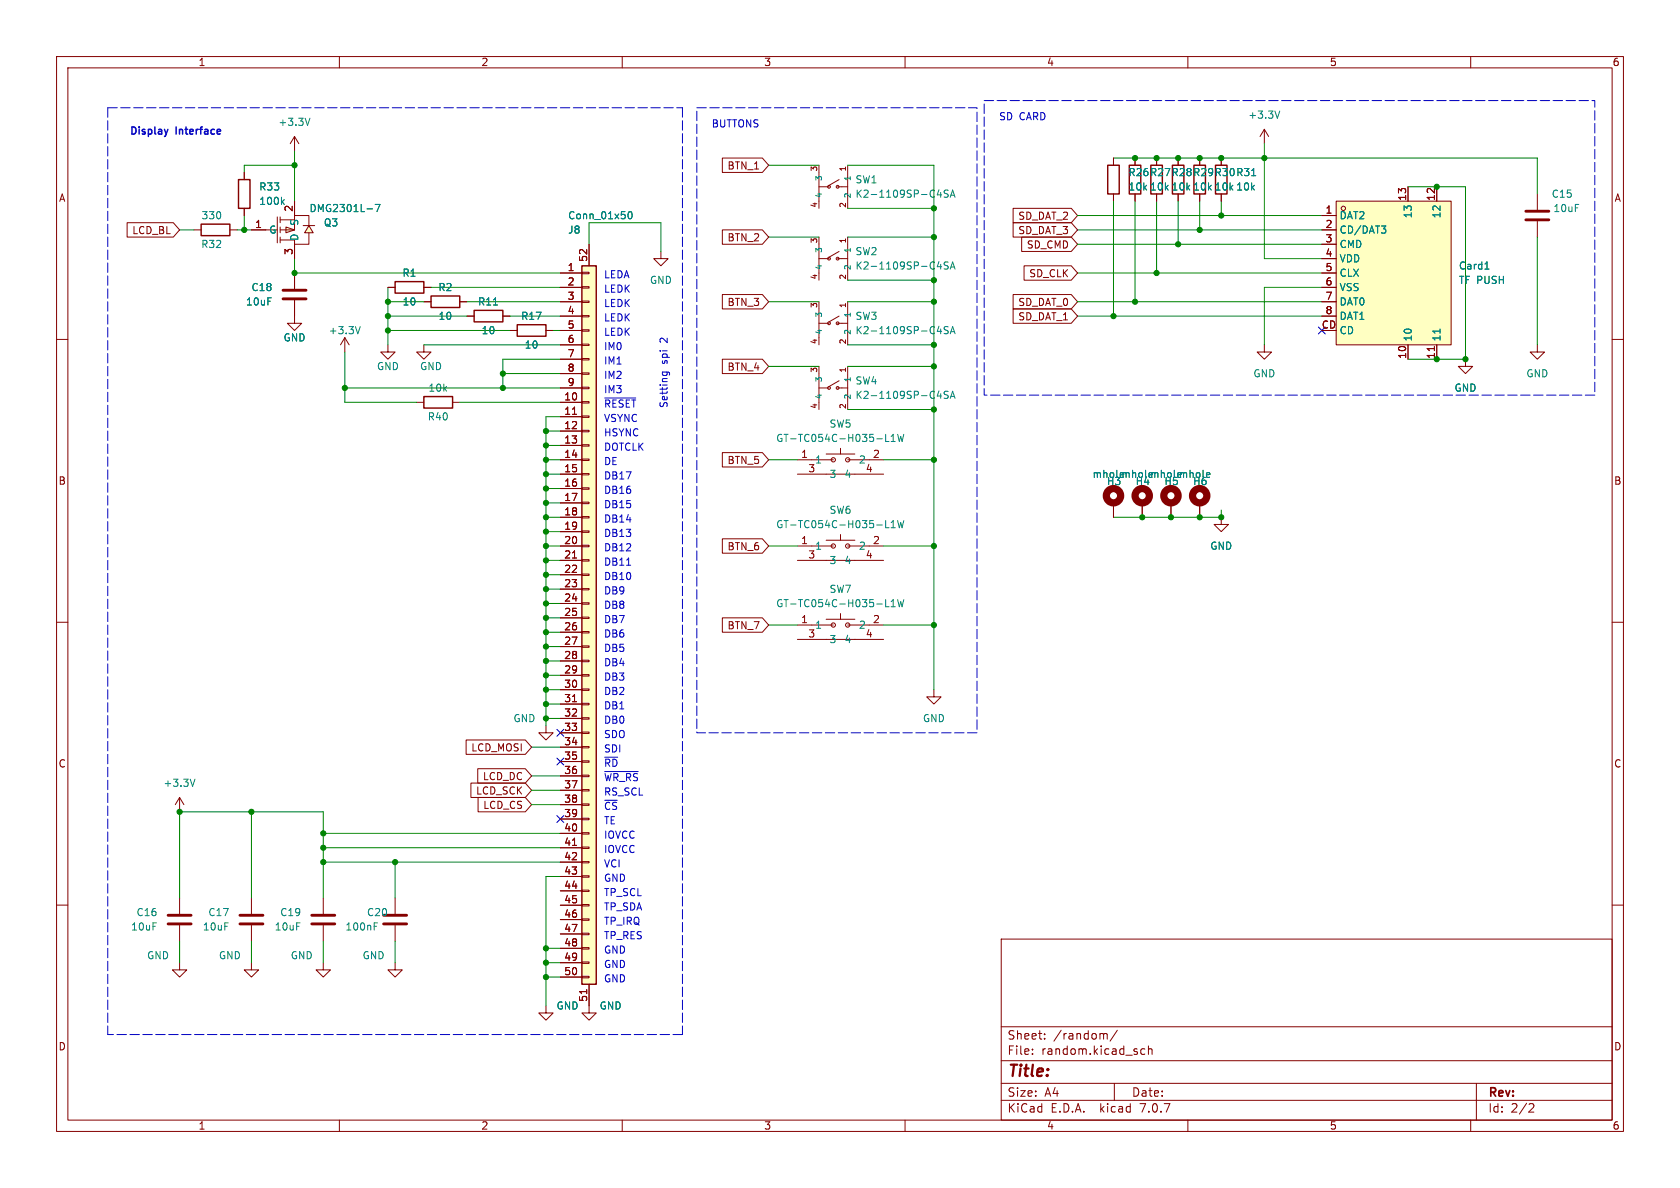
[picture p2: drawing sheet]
<svg xmlns="http://www.w3.org/2000/svg" width="297mm" height="210mm" viewBox="0 0 297 210" stroke-linecap="round" stroke-linejoin="round" font-family="sans-serif">
<g fill="none" stroke="#840000" stroke-width=".18">
<path d="M10 10h277v190h-277zM12 12h273v186h-273zM60 10v2M110 10v2M160 10v2M210 10v2M260 10v2M144.8 30.5v6.3M144.8 33h1.8M148.1 33h1.8M148.3 31.8l-1.7 1M149.9 29.2v1.2"/>
<path d="M149.9 30.5v5.1M149.9 35.6v1.2M196.8 27.9v1.3M196.8 34.3v1.3M200.7 27.9v1.3M200.7 34.3v1.3M204.5 27.9v1.3M204.5 34.3v1.3M208.3 27.9v1.3M208.3 34.3v1.3M212.1 27.9v1.3M212.1 34.3v1.3"/>
<path d="M215.9 27.9v1.3M215.9 34.3v1.3M223.5 22.9l-.7 1.2M223.5 22.9v2.5M223.5 22.9l.8 1.2M233.7 38.1h2.5M236.2 35.6h20.3v25.4h-20.3zM248.9 33v2.6M254 33v2.6M271.8 34.3v2.8M271.8 39.1v2.8M10 60h2"/>
<path d="M68.6 50.8h1.2M74.9 50.8h1.3M144.8 45.7h1.8M144.8 57.2h1.8M144.8 43.2v6.3M144.8 54.6v6.4M148.1 45.7h1.8M148.1 57.2h1.8M148.3 55.9l-1.7 1M148.3 44.5l-1.7 1M149.9 41.9v1.2M149.9 43.2v5.1"/>
<path d="M149.9 48.3v1.2M149.9 53.3v1.2M149.9 54.6v5.1M149.9 59.8v1.2M233.7 40.6h2.5M233.7 43.2h2.5M233.7 45.7h2.5M233.7 48.3h2.5M233.7 50.8h2.5M233.7 53.3h2.5M233.7 55.9h2.5M285 60h2"/>
<path d="M144.8 66v6.4M144.8 68.6h1.8M148.1 68.6h1.8M148.3 67.3l-1.7 1M148.6 79.3v1M149.9 64.8v1.2M149.9 66v5.1M149.9 71.2v1.2M223.5 61v1.2h-1.3l1.3 1.3 1.3-1.3h-1.3M248.9 61v2.5M253.6 61.3v.7M254 61v2.5"/>
<path d="M259.1 63.5v1.3h-1.3l1.3 1.2 1.2-1.2h-1.2M271.8 61v1.2h-1.3l1.3 1.3 1.2-1.3h-1.2M141 81.3h6.3M141 96.5h6.3M141 83.8h15.2M141 99.1h15.2M146 80.3h5.1M146 95.5h5.1M148.6 94.5v1M149.9 81.3h6.3M149.9 96.5h6.3M196.8 88.9v2.5"/>
<path d="M201.9 88.9v2.5M207 88.9v2.5M212.1 88.9v2.5M215.9 91.4v1.3h1.3l-1.3 1.3-1.3-1.3h1.3M10 110h2M141 110.5h6.3M141 113h15.2M146 109.5h5.1M148.6 108.5v1M149.9 110.5h6.3M285 110h2M165.1 121.9v1.3h1.3l-1.3 1.3-1.3-1.3h1.3"/>
<path d="M10 160h2M31.7 158.8v2.7M44.4 158.8v2.7M57.1 158.8v2.7M69.8 158.8v2.7M285 160h2M31.7 170.2v1.3h1.3l-1.3 1.2-1.2-1.2h1.2M31.7 163.6v2.8M44.4 170.2v1.3h1.3l-1.3 1.2-1.2-1.2h1.2M44.4 163.6v2.8M57.1 170.2v1.3h1.3l-1.3 1.2-1.2-1.2h1.2M57.1 163.6v2.8"/>
<path d="M69.8 170.2v1.3h1.3l-1.3 1.2-1.2-1.2h1.2M69.8 163.6v2.8M96.5 177.8v1.3h1.3l-1.3 1.2-1.3-1.2h1.3M104.1 177.8v1.3h1.3l-1.3 1.2-1.2-1.2h1.2M177 166h108v32h-108zM60 198v2M110 198v2M160 198v2M177 194.5h108M177 191.5h108M177 187.5h108M177 181.5h108"/>
<path d="M182.5 186.3v.1M182.5 185.5v.1M184.7 183.6v.1M184.7 182.8v.1M195.2 182.8h.5v.9M197 191.5v3M197.5 182.1l-1.3 2M202.4 185.5l-.4-.1-.3 .3v.4l.1 .2h.6M203 185.5l.2-.1 .4 .1 .1 .9M203 184.9v1.5M210 198v2M260 198v2"/>
<path d="M261 191.5v6.5M270.5 195.1l.5 .1 .2 .3-1 1.1h1"/>
<circle cx="146.6" cy="33" r=".25"/>
<circle cx="148.1" cy="33" r=".25"/>
<circle cx="237.5" cy="36.8" r=".38"/>
<circle cx="146.6" cy="45.7" r=".25"/>
<circle cx="146.6" cy="57.1" r=".25"/>
<circle cx="148.1" cy="57.1" r=".25"/>
<circle cx="148.1" cy="45.7" r=".25"/>
<circle cx="146.6" cy="68.6" r=".25"/>
<circle cx="148.1" cy="68.6" r=".25"/>
<circle cx="147.3" cy="96.5" r=".38"/>
<circle cx="147.3" cy="81.3" r=".38"/>
<circle cx="149.9" cy="96.5" r=".38"/>
<circle cx="149.9" cy="81.3" r=".38"/>
<circle cx="147.3" cy="110.5" r=".38"/>
<circle cx="149.9" cy="110.5" r=".38"/>
</g>
<path d="M269.7 37.3h4.1M269.7 38.9h4.1M29.7 161.8h4.1M29.7 163.3h4.1M42.4 161.8h4.1M42.4 163.3h4.1M55.1 161.8h4.1M55.1 163.3h4.1M67.8 161.8h4.1M67.8 163.3h4.1" fill="none" stroke="#840000" stroke-width=".51"/>
<path d="M236.2 35.6h20.3v25.4h-20.3z" fill="#ffffc2" stroke="#ffffc2" stroke-width=".18"/>
<g fill="none" stroke="#008484" stroke-width=".18">
<path d="M226.2 19.6l-.4 1.3M166 33.5l-.3 .9h.8M166.3 34v.9M167.6 33.7l-.5-.1-.2 .2 .1 .3 .6 .3v.3l-.2 .2-.5-.1M168 34.9l.4-1.3 .4 1.3M168.1 34.5h.6M221.3 31.1h.7M244.2 39.9h.8l-.4 .5M166 57.7l-.3 .9h.8M166 46.2l-.3 .9h.8M166.3 46.7v.9M166.3 58.2v.8"/>
<path d="M167.6 46.4l-.5-.1-.2 .2 .1 .3 .6 .3v.3l-.2 .2-.5-.1M167.6 57.8l-.5-.1-.2 .3 .1 .3 .6 .2v.4l-.2 .1-.5-.1M168 59l.4-1.3 .4 1.3M168 47.6l.4-1.3 .4 1.3M168.1 58.6h.6M168.1 47.2h.6M244.8 40.4l.2 .3v.3l-.2 .2M254.6 58.2v.7M262.5 47.6h.7M156.6 76.8v1.2h.6M157.5 78h.8M157.5 77.1l.4-.3v1.2"/>
<path d="M158.7 76.8l.3 1.2 .2-.9 .3 .9 .3-1.2M166 69.1l-.3 .9h.8M166.3 69.6v.8M167.6 69.2h-.5l-.2 .2 .1 .3 .6 .2v.4l-.2 .1h-.5M168 70.4l.4-1.2 .4 1.2M168.1 70.1h.6M156.6 92v1.3h.6M157.5 92.4l.4-.4v1.3M157.5 93.3h.8M158.7 92l.3 1.3 .2-.9 .3 .9 .3-1.3M213.5 83.6h.3l.1 .3-.6 .1M213.8 84.3l-.3 .1"/>
<path d="M156.6 106v1.3h.6M157.5 106.4l.4-.4v1.3M157.5 107.3h.8M158.7 106l.3 1.3 .2-.9 .3 .9 .3-1.3M66.2 163.7h.4M66.2 163.1h.6"/>
</g>
<path d="M195.8 29.2h2.1v5.1h-2.1zM199.6 29.2h2.1v5.1h-2.1zM203.5 29.2h2v5.1h-2zM207.3 29.2h2v5.1h-2zM211.1 29.2h2v5.1h-2zM214.9 29.2h2v5.1h-2zM69.8 49.8h5.1v2h-5.1z" fill="none" stroke="#840000" stroke-width=".25"/>
<g fill="none" stroke="#840000" stroke-width="1.3">
<circle cx="196.8" cy="87.6" r="1.27"/>
<circle cx="201.9" cy="87.6" r="1.27"/>
<circle cx="207" cy="87.6" r="1.27"/>
<circle cx="212.1" cy="87.6" r="1.27"/>
</g>
<g fill="#ffffc2">
<path d="M50.6 40.1l1.5 .5-1.5 .6z"/>
<path d="M54.6 39.9l.8 1.3h-1.5z"/>
</g>
<g fill="none" stroke="#840000" stroke-width=".18">
<path d="M22.5 39.4h8.1l1.1 1.2-1.1 1.3h-8.1zM43.2 30.5v1.3M43.2 36.8v1.3M49 38.3v4.6M49.5 38.3v1.1M49.5 38.9h2.6M52.1 24.1v2.6M52.1 35.6v2.5M52.1 24.1l-.8 1.3M52.1 24.1l.7 1.3M53.6 39.9h2M54.6 39.9l.8 1.3h-1.5z"/>
<path d="M54.6 39.9v-1.8h-2.5v2.5h-2.6M127.7 27.9h7.1l1.1 1.3-1.1 1.3h-7.1zM179.1 39.4h10.3l1.1 1.2-1.1 1.3h-10.3zM179.1 36.8h10.3l1.1 1.3-1.1 1.3h-10.3zM196.8 27.9v1.3M196.8 34.3v1.3M200.7 27.9v1.3M200.7 34.3v1.3M204.5 27.9v1.3M204.5 34.3v1.3M208.3 27.9v1.3M208.3 34.3v1.3"/>
<path d="M212.1 27.9v1.3M212.1 34.3v1.3M215.9 27.9v1.3M215.9 34.3v1.3M233.7 38.1h2.5M248.9 33v2.6M254 33v2.6M34.3 40.6h1.3M40.6 40.6h1.3M44.4 40.6h2.6M49.5 40.1v1.1M49.5 41.9v1"/>
<path d="M50.6 40.1l1.5 .5-1.5 .6zM52.1 53.1v4.1h1.2l-1.2 1.2-1.3-1.2h1.3M52.1 43.2v2.5M52.1 48.3v2.8M54.6 41.2v2h-2.5v-.8h-2.6M61 59.7l-.8 1.3M61 59.7v2.5M61 59.7l.7 1.3M68.6 50.8h1.2M74.9 50.8h1.3M74.9 53.3h1.3M81.3 53.3h1.2"/>
<path d="M82.5 55.9h1.3M88.9 55.9h1.3M90.2 58.4h1.2M96.5 58.4h1.3M99.1 58.4h3.8M99.1 55.9h3.8M99.1 48.3h3.8M99.1 50.8h3.8M99.1 53.3h3.8M102.9 58.3h1.2v.2h-1.2zM102.9 55.8h1.2v.2h-1.2zM102.9 53.2h1.2v.3h-1.2z"/>
<path d="M102.9 50.7h1.2v.2h-1.2zM102.9 48.1h1.2v.3h-1.2zM104.1 43.2v3.8M116.8 44.5v1.2h1.3l-1.3 1.3-1.2-1.3h1.2M127.7 40.6h7.1l1.1 1.3-1.1 1.3h-7.1zM127.7 52.1h7.1l1.1 1.2-1.1 1.3h-7.1zM179.1 54.6h10.3l1.1 1.3-1.1 1.3h-10.3zM179.1 52.1h10.3l1.1 1.2-1.1 1.3h-10.3zM180.6 41.9h8.8l1.1 1.3-1.1 1.3h-8.8zM181 47h8.4l1.1 1.3-1.1 1.2h-8.4zM233.7 40.6h2.5M233.7 55.9h2.5"/>
<path d="M233.7 48.3h2.5M233.7 50.8h2.5M233.7 53.3h2.5M233.7 43.2h2.5M233.7 45.7h2.5M68.6 61v1.2h1.2l-1.2 1.3-1.3-1.3h1.3M73.7 71.1h1.2M74.9 61v1.2h1.3l-1.3 1.3-1.2-1.3h1.2M80 71.1h1.3M99.1 71.1h3.8M99.1 73.7h3.8M99.1 76.2h3.8"/>
<path d="M99.1 78.7h3.8M99.1 61h3.8M99.1 63.5h3.8M99.1 66h3.8M99.1 68.6h3.8M101.2 73.2h.7M102.9 78.6h1.2v.3h-1.2zM102.9 76.1h1.2v.2h-1.2zM102.9 73.5h1.2v.3h-1.2zM102.9 71h1.2v.2h-1.2zM102.9 68.5h1.2v.2h-1.2zM102.9 65.9h1.2v.3h-1.2z"/>
<path d="M102.9 63.4h1.2v.2h-1.2zM102.9 60.8h1.2v.3h-1.2zM127.7 63.5h7.1l1.1 1.3-1.1 1.2h-7.1zM248.9 61v2.5M253.6 61.3v.7M254 61v2.5M99.1 81.3h3.8M99.1 83.8h3.8M99.1 86.4h3.8M99.1 88.9h3.8M99.1 91.4h3.8M99.1 94h3.8"/>
<path d="M99.1 96.5h3.8M99.1 99.1h3.8M101.2 98.6h.7M102.9 98.9h1.2v.3h-1.2zM102.9 96.4h1.2v.2h-1.2zM102.9 93.9h1.2v.2h-1.2zM102.9 91.3h1.2v.3h-1.2zM102.9 88.8h1.2v.2h-1.2zM102.9 86.2h1.2v.3h-1.2zM102.9 83.7h1.2v.2h-1.2zM102.9 81.2h1.2v.2h-1.2zM127.7 95.2h7.1l1.1 1.3-1.1 1.3h-7.1z"/>
<path d="M127.7 80h7.1l1.1 1.3-1.1 1.3h-7.1zM196.8 88.9v2.5M201.9 88.9v2.5M207 88.9v2.5M212.1 88.9v2.5M99.1 101.6h3.8M99.1 104.1h3.8M99.1 106.7h3.8M99.1 109.2h3.8M99.1 111.8h3.8M99.1 114.3h3.8M99.1 116.8h3.8"/>
<path d="M99.1 119.4h3.8M102.9 119.3h1.2v.2h-1.2zM102.9 116.7h1.2v.3h-1.2zM102.9 114.2h1.2v.2h-1.2zM102.9 111.6h1.2v.3h-1.2zM102.9 109.1h1.2v.2h-1.2zM102.9 106.6h1.2v.2h-1.2zM102.9 104h1.2v.3h-1.2zM102.9 101.5h1.2v.2h-1.2zM127.7 109.2h7.1l1.1 1.3-1.1 1.3h-7.1zM82.4 130.8h10.5l1.1 1.3-1.1 1.3h-10.5zM83.2 138.4h9.7l1.1 1.3-1.1 1.3h-9.7z"/>
<path d="M84.5 135.9h8.4l1.1 1.3-1.1 1.2h-8.4zM96.5 128.3v1.2h-1.3l1.3 1.3 1.3-1.3h-1.3M99.1 121.9h3.8M99.1 124.5h3.8M99.1 127h3.8M99.1 129.5h3.8M99.1 132.1h3.8M99.1 134.6h3.8M99.1 137.2h3.8M99.1 139.7h3.8M101.2 124h.7M102.9 139.6h1.2v.2h-1.2z"/>
<path d="M102.9 137h1.2v.3h-1.2zM102.9 134.5h1.2v.2h-1.2zM102.9 132h1.2v.2h-1.2zM102.9 129.4h1.2v.3h-1.2zM102.9 126.9h1.2v.2h-1.2zM102.9 124.3h1.2v.3h-1.2zM102.9 121.8h1.2v.2h-1.2zM31.7 141l-.7 1.2M31.7 141v2.5M31.7 141l.8 1.2M84.5 141h8.4l1.1 1.2-1.1 1.3h-8.4zM99.1 142.2h3.8"/>
<path d="M99.1 144.8h3.8M99.1 147.3h3.8M99.1 149.9h3.8M99.1 152.4h3.8M99.1 154.9h3.8M99.1 157.5h3.8M101.2 149.4h.7M102.9 159.9h1.2v.2h-1.2zM102.9 157.4h1.2v.2h-1.2zM102.9 154.8h1.2v.3h-1.2zM102.9 152.3h1.2v.2h-1.2zM102.9 149.7h1.2v.3h-1.2z"/>
<path d="M102.9 147.2h1.2v.2h-1.2zM102.9 144.7h1.2v.2h-1.2zM102.9 142.1h1.2v.3h-1.2zM99.1 160h3.8M99.1 162.6h3.8M99.1 165.1h3.8M99.1 167.6h3.8M99.1 170.2h3.8M99.1 172.7h3.8M102.9 172.6h1.2v.2h-1.2zM102.9 170.1h1.2v.2h-1.2zM102.9 167.5h1.2v.3h-1.2z"/>
<path d="M102.9 165h1.2v.2h-1.2zM102.9 162.4h1.2v.3h-1.2zM103.7 174.9v.8M104.1 174v3.8"/>
</g>
<g fill="none" stroke="#008484" stroke-width=".18">
<path d="M49.9 35.7l.3 .4M50.2 35.3l-.4 .5M54.8 20.9l-.4 1.3M64.9 36.9h.9M66.3 36.1h.9l-.6 1.3M111.1 37.5l.2-.1a.68 .68 0 0 1 .5 .6 .68 .68 0 0 1-.5 .7l-.2-.1-.1-.4zM221.3 31.1h.7M244.2 39.9h.8l-.4 .5M63.7 57.7l-.4 1.3M87.2 53.9h.8M244.8 40.4l.2 .3v.3l-.2 .2M254.6 58.2v.7"/>
<path d="M262.5 47.6h.7M213.5 83.6h.3l.1 .3-.6 .1M213.8 84.3l-.3 .1M34.5 137.7l-.5 1.3"/>
</g>
<path d="M50 51.3h4.1M50 52.8h4.1" fill="none" stroke="#840000" stroke-width=".51"/>
<path d="M35.6 39.6h5v2.1h-5zM42.2 31.8h2v5h-2zM76.2 52.3h5.1v2.1h-5.1zM83.8 54.9h5.1v2h-5.1zM91.4 57.4h5.1v2h-5.1zM102.9 47h2.5v127h-2.5zM74.9 70.1h5.1v2h-5.1z" fill="none" stroke="#840000" stroke-width=".25"/>
<path d="M102.9 47h2.5v127h-2.5z" fill="#ffffc2" stroke="#ffffc2" stroke-width=".18"/>
<path d="M106.9 70.4h5.5M117.1 65.8h1l.3 .2-.1 .3M117.2 65.8v.5M117.9 65.8v.5M110.8 99.9h.7M106.9 136.4h5.9" fill="none" stroke="#0000c2" stroke-width=".18"/>
<path d="M19 19.1h101.6M19 19.1v163.8M120.6 19.1v163.8M123.2 19.1h49.5v110.4h-49.5v-110.4M174 17.8h107.9v52.1h-107.9v-52.1M120.6 182.9h-101.6" fill="none" stroke="#0000c2" stroke-width=".18" stroke-dasharray="1.7 .6"/>
<g fill="none" stroke="#008400" stroke-width=".18">
<path d="M43.2 38.1v2.5M52.1 29.2h-8.9v1.3M52.1 26.7v8.9M135.9 29.2h8.9M149.9 29.2h15.2v92.7M149.9 36.8h15.2M190.5 38.1h43.2M196.8 27.9h75v6.4M196.8 35.6v20.3M200.7 35.6v17.7M204.5 35.6v12.7M208.3 35.6v7.6"/>
<path d="M212.1 35.6v5M215.9 35.6v2.5M223.5 25.4v20.3h10.2M248.9 33h10.2v30.5h-10.2M31.7 40.6h2.6M41.9 40.6h2.5M52.1 45.7v2.6h47M68.6 50.8v10.2M68.6 53.3h6.3M68.6 55.9h13.9M68.6 58.4h21.6M76.2 50.8h22.9"/>
<path d="M82.5 53.3h16.6M90.2 55.9h8.9M97.8 58.4h1.3M104.1 43.2v-3.8h12.7v5.1M135.9 53.3h8.9M135.9 41.9h8.9M149.9 53.3h15.2M149.9 41.9h15.2M149.9 49.5h15.2M190.5 40.6h43.2M190.5 53.3h43.2M190.5 43.2h43.2"/>
<path d="M190.5 48.3h43.2M190.5 55.9h43.2M233.7 50.8h-10.2v10.2M271.8 41.9v19.1M61 62.2v8.9h12.7M61 68.6h38.1M74.9 61h24.2M81.3 71.1h17.8M88.9 66h10.2M96.5 76.2h2.6M96.5 78.7h2.6M99.1 73.7h-2.6v54.6"/>
<path d="M99.1 63.5h-10.2v5.1M135.9 64.8h8.9M149.9 61h15.2M149.9 64.8h15.2M149.9 72.4h15.2M96.5 91.4h2.6M96.5 96.5h2.6M96.5 81.3h2.6M96.5 83.8h2.6M96.5 86.4h2.6M96.5 88.9h2.6M96.5 99.1h2.6"/>
<path d="M96.5 94h2.6M135.9 96.5h5.1M135.9 81.3h5.1M156.2 96.5h8.9M156.2 81.3h8.9M215.9 90.2v1.2h-19.1M96.5 114.3h2.6M96.5 111.8h2.6M96.5 106.7h2.6M96.5 109.2h2.6M96.5 119.4h2.6M96.5 116.8h2.6"/>
<path d="M96.5 104.1h2.6M96.5 101.6h2.6M135.9 110.5h5.1M156.2 110.5h8.9M94 139.7h5.1M94 137.2h5.1M94 132.1h5.1M96.5 127h2.6M96.5 121.9h2.6M96.5 124.5h2.6M31.7 158.8v-15.3h25.4v15.3M44.4 143.5v15.3"/>
<path d="M57.1 149.9h42M57.1 147.3h42M57.1 152.4h42M69.8 152.4v6.4M94 142.2h5.1M99.1 154.9h-2.6v22.9M31.7 166.4v3.8M44.4 166.4v3.8M57.1 166.4v3.8M69.8 166.4v3.8M96.5 172.7h2.6M96.5 167.6h2.6"/>
<path d="M96.5 170.2h2.6"/>
</g>
<path d="M233.1 57.8l1.2 1.2M234.3 57.8l-1.2 1.2M98.5 128.9l1.2 1.2M98.5 134l1.2 1.2M99.7 128.9l-1.2 1.2M99.7 134l-1.2 1.2M98.5 144.2l1.2 1.2M99.7 144.2l-1.2 1.2" fill="none" stroke="#000084" stroke-width=".18"/>
<g fill="#008400" stroke="#008400" stroke-width=".18">
<circle cx="68.6" cy="58.4" r=".46"/>
<circle cx="43.2" cy="40.6" r=".46"/>
<circle cx="52.1" cy="48.3" r=".46"/>
<circle cx="68.6" cy="53.3" r=".46"/>
<circle cx="52.1" cy="29.2" r=".46"/>
<circle cx="68.6" cy="55.9" r=".46"/>
<circle cx="61" cy="68.6" r=".46"/>
<circle cx="88.9" cy="68.6" r=".46"/>
<circle cx="96.5" cy="104.1" r=".46"/>
<circle cx="96.5" cy="101.6" r=".46"/>
<circle cx="96.5" cy="116.8" r=".46"/>
<circle cx="96.5" cy="119.4" r=".46"/>
<circle cx="96.5" cy="121.9" r=".46"/>
<circle cx="57.1" cy="149.9" r=".46"/>
<circle cx="57.1" cy="147.3" r=".46"/>
<circle cx="57.1" cy="152.4" r=".46"/>
<circle cx="96.5" cy="109.2" r=".46"/>
<circle cx="96.5" cy="106.7" r=".46"/>
<circle cx="96.5" cy="114.3" r=".46"/>
<circle cx="96.5" cy="111.8" r=".46"/>
<circle cx="31.7" cy="143.5" r=".46"/>
<circle cx="44.4" cy="143.5" r=".46"/>
<circle cx="96.5" cy="167.6" r=".46"/>
<circle cx="69.8" cy="152.4" r=".46"/>
<circle cx="96.5" cy="170.2" r=".46"/>
<circle cx="96.5" cy="172.7" r=".46"/>
<circle cx="96.5" cy="94" r=".46"/>
<circle cx="96.5" cy="99.1" r=".46"/>
<circle cx="96.5" cy="96.5" r=".46"/>
<circle cx="96.5" cy="91.4" r=".46"/>
<circle cx="96.5" cy="127" r=".46"/>
<circle cx="96.5" cy="124.5" r=".46"/>
<circle cx="96.5" cy="76.2" r=".46"/>
<circle cx="96.5" cy="88.9" r=".46"/>
<circle cx="165.1" cy="53.3" r=".46"/>
<circle cx="165.1" cy="61" r=".46"/>
<circle cx="165.1" cy="64.8" r=".46"/>
<circle cx="165.1" cy="110.5" r=".46"/>
<circle cx="196.8" cy="55.9" r=".46"/>
<circle cx="200.7" cy="53.3" r=".46"/>
<circle cx="201.9" cy="91.4" r=".46"/>
<circle cx="254" cy="63.5" r=".46"/>
<circle cx="215.9" cy="91.4" r=".46"/>
<circle cx="259.1" cy="63.5" r=".46"/>
<circle cx="212.1" cy="91.4" r=".46"/>
<circle cx="207" cy="91.4" r=".46"/>
<circle cx="96.5" cy="78.7" r=".46"/>
<circle cx="88.9" cy="66" r=".46"/>
<circle cx="96.5" cy="83.8" r=".46"/>
<circle cx="96.5" cy="86.4" r=".46"/>
<circle cx="96.5" cy="81.3" r=".46"/>
<circle cx="215.9" cy="27.9" r=".46"/>
<circle cx="212.1" cy="27.9" r=".46"/>
<circle cx="254" cy="33" r=".46"/>
<circle cx="212.1" cy="40.6" r=".46"/>
<circle cx="208.3" cy="43.2" r=".46"/>
<circle cx="204.5" cy="48.3" r=".46"/>
<circle cx="165.1" cy="96.5" r=".46"/>
<circle cx="165.1" cy="81.3" r=".46"/>
<circle cx="165.1" cy="72.4" r=".46"/>
<circle cx="165.1" cy="41.9" r=".46"/>
<circle cx="165.1" cy="36.8" r=".46"/>
<circle cx="165.1" cy="49.5" r=".46"/>
<circle cx="204.5" cy="27.9" r=".46"/>
<circle cx="208.3" cy="27.9" r=".46"/>
<circle cx="200.7" cy="27.9" r=".46"/>
<circle cx="215.9" cy="38.1" r=".46"/>
<circle cx="223.5" cy="27.9" r=".46"/>
</g>
<text font-size="2.8" fill="#840000" x="178" y="190.9">Title:</text>
<g font-size="2.1" fill="#840000">
<text x="178" y="184">Sheet:</text>
<text x="186.2" y="184">/random/</text>
<text x="178" y="186.7">File:</text>
<text x="184.1" y="186.7">random.kicad_sch</text>
<text x="178" y="196.9">KiCad</text>
<text x="178" y="194.1">Size:</text>
<text x="184.7" y="194.1">A4</text>
<text x="185.7" y="196.9">E.D.A.</text>
<text x="194.6" y="196.9">kicad</text>
<text x="200" y="194.1">Date:</text>
<text x="201.8" y="196.9">7.0.7</text>
<text x="263" y="194.3">Rev:</text>
<text x="263" y="196.9">Id:</text>
<text x="267.1" y="196.9">2/2</text>
</g>
<g font-size="1.8" fill="#840000">
<text x="35" y="11.9">1</text>
<text x="85" y="11.9">2</text>
<text x="135" y="11.9">3</text>
<text x="185" y="11.9">4</text>
<text x="235" y="11.9">5</text>
<text x="285" y="11.9">6</text>
<text x="10.3" y="35.9">A</text>
<text x="128.5" y="30.2">BTN_1</text>
<text x="248.7" y="35.6" transform="rotate(-90 248.7 35.6)">13</text>
<text x="253.7" y="35.6" transform="rotate(-90 253.7 35.6)">12</text>
<text x="285.3" y="35.9">A</text>
<text x="23.3" y="41.6">LCD_BL</text>
<text x="45" y="40.4">1</text>
<text x="51.8" y="37.5" transform="rotate(-90 51.8 37.5)">2</text>
<text x="179.9" y="41.6">SD_DAT_3</text>
<text x="179.9" y="39.1">SD_DAT_2</text>
<text x="234.2" y="37.8">1</text>
<text x="234.2" y="40.4">2</text>
<text x="51.8" y="45.2" transform="rotate(-90 51.8 45.2)">3</text>
<text x="103.9" y="46.4" transform="rotate(-90 103.9 46.4)">52</text>
<text x="128.5" y="42.9">BTN_2</text>
<text x="181.4" y="44.1">SD_CMD</text>
<text x="234.2" y="42.9">3</text>
<text x="234.2" y="45.5">4</text>
<text x="100.3" y="48">1</text>
<text x="100.3" y="50.5">2</text>
<text x="100.3" y="53.1">3</text>
<text x="181.9" y="49.2">SD_CLK</text>
<text x="234.2" y="48">5</text>
<text x="234.2" y="50.5">6</text>
<text x="234.2" y="53.1">7</text>
<text x="100.3" y="55.6">4</text>
<text x="100.3" y="58.2">5</text>
<text x="128.5" y="54.3">BTN_3</text>
<text x="179.9" y="56.8">SD_DAT_1</text>
<text x="179.9" y="54.3">SD_DAT_0</text>
<text x="233.6" y="58.2">CD</text>
<text x="234.2" y="55.6">8</text>
<text x="100.3" y="60.7">6</text>
<text x="100.3" y="63.2">7</text>
<text x="100.3" y="65.8">8</text>
<text x="128.5" y="65.7">BTN_4</text>
<text x="248.7" y="63.5" transform="rotate(-90 248.7 63.5)">10</text>
<text x="253.7" y="63.5" transform="rotate(-90 253.7 63.5)">11</text>
<text x="99.7" y="70.9">10</text>
<text x="100.3" y="68.3">9</text>
<text x="99.7" y="73.4">11</text>
<text x="99.7" y="75.9">12</text>
<text x="99.7" y="78.5">13</text>
<text x="99.7" y="81">14</text>
<text x="99.7" y="83.6">15</text>
<text x="128.5" y="82.2">BTN_5</text>
<text x="141.5" y="81">1</text>
<text x="142.8" y="83.6">3</text>
<text x="144" y="82.1">1</text>
<text x="153" y="83.6">4</text>
<text x="154.2" y="81">2</text>
<text x="10.3" y="85.9">B</text>
<text x="99.7" y="86.1">16</text>
<text x="99.7" y="88.6">17</text>
<text x="285.3" y="85.9">B</text>
<text x="99.7" y="91.2">18</text>
<text x="99.7" y="93.7">19</text>
<text x="99.7" y="96.3">20</text>
<text x="99.7" y="98.8">21</text>
<text x="99.7" y="101.3">22</text>
<text x="128.5" y="97.5">BTN_6</text>
<text x="141.5" y="96.3">1</text>
<text x="142.8" y="98.8">3</text>
<text x="144" y="97.4">1</text>
<text x="153" y="98.8">4</text>
<text x="154.2" y="96.3">2</text>
<text x="99.7" y="103.9">23</text>
<text x="99.7" y="106.4">24</text>
<text x="99.7" y="109">25</text>
<text x="99.7" y="111.5">26</text>
<text x="128.5" y="111.4">BTN_7</text>
<text x="141.5" y="110.2">1</text>
<text x="142.8" y="112.8">3</text>
<text x="144" y="111.4">1</text>
<text x="153" y="112.8">4</text>
<text x="154.2" y="110.2">2</text>
<text x="99.7" y="114">27</text>
<text x="99.7" y="116.6">28</text>
<text x="99.7" y="119.1">29</text>
<text x="99.7" y="121.7">30</text>
<text x="99.7" y="124.2">31</text>
<text x="99.7" y="126.7">32</text>
<text x="99.7" y="129.3">33</text>
<text x="99.7" y="131.8">34</text>
<text x="10.3" y="135.9">C</text>
<text x="83.2" y="133">LCD_MOSI</text>
<text x="99.7" y="134.4">35</text>
<text x="99.7" y="136.9">36</text>
<text x="285.3" y="135.9">C</text>
<text x="84.1" y="140.7">LCD_SCK</text>
<text x="85.3" y="138.1">LCD_DC</text>
<text x="85.3" y="143.2">LCD_CS</text>
<text x="99.7" y="139.4">37</text>
<text x="99.7" y="142">38</text>
<text x="99.7" y="144.5">39</text>
<text x="99.7" y="147.1">40</text>
<text x="99.7" y="149.6">41</text>
<text x="99.7" y="152.1">42</text>
<text x="99.7" y="154.7">43</text>
<text x="99.7" y="157.2">44</text>
<text x="99.7" y="159.8">45</text>
<text x="99.7" y="162.3">46</text>
<text x="99.7" y="164.8">47</text>
<text x="99.7" y="167.4">48</text>
<text x="99.7" y="169.9">49</text>
<text x="99.7" y="172.5">50</text>
<text x="103.9" y="177.2" transform="rotate(-90 103.9 177.2)">51</text>
<text x="10.3" y="185.9">D</text>
<text x="285.3" y="185.9">D</text>
<text x="35" y="199.9">1</text>
<text x="85" y="199.9">2</text>
<text x="135" y="199.9">3</text>
<text x="185" y="199.9">4</text>
<text x="235" y="199.9">5</text>
<text x="285" y="199.9">6</text>
</g>
<g font-size="1.8" fill="#0000c2">
<text x="22.9" y="23.9">Display</text>
<text x="31.2" y="23.9">Interface</text>
<text x="125.7" y="22.6">BUTTONS</text>
<text x="176.5" y="21.3">SD CARD</text>
<text x="106.7" y="51.8">LEDK</text>
<text x="106.7" y="49.3">LEDA</text>
<text x="106.7" y="59.4">LEDK</text>
<text x="106.7" y="54.4">LEDK</text>
<text x="106.7" y="56.9">LEDK</text>
<text x="106.7" y="62">IM0</text>
<text x="106.7" y="64.5">IM1</text>
<text x="118.1" y="64.4" transform="rotate(-90 118.1 64.4)">spi</text>
<text x="118.1" y="60.4" transform="rotate(-90 118.1 60.4)">2</text>
<text x="106.7" y="69.6">IM3</text>
<text x="106.7" y="67.1">IM2</text>
<text x="106.7" y="74.7">VSYNC</text>
<text x="106.7" y="72.1">~{RESET}</text>
<text x="106.7" y="77.2">HSYNC</text>
<text x="118.1" y="72.2" transform="rotate(-90 118.1 72.2)">Setting</text>
<text x="106.7" y="79.8">DOTCLK</text>
<text x="106.7" y="82.3">DE</text>
<text x="106.7" y="89.9">DB15</text>
<text x="106.7" y="84.8">DB17</text>
<text x="106.7" y="87.4">DB16</text>
<text x="106.7" y="95">DB13</text>
<text x="106.7" y="92.5">DB14</text>
<text x="106.7" y="100.1">DB11</text>
<text x="106.7" y="97.5">DB12</text>
<text x="106.7" y="107.7">DB8</text>
<text x="106.7" y="105.2">DB9</text>
<text x="106.7" y="102.6">DB10</text>
<text x="106.7" y="112.8">DB6</text>
<text x="106.7" y="110.2">DB7</text>
<text x="106.7" y="115.3">DB5</text>
<text x="106.7" y="117.9">DB4</text>
<text x="106.7" y="122.9">DB2</text>
<text x="106.7" y="120.4">DB3</text>
<text x="106.7" y="125.5">DB1</text>
<text x="106.7" y="128">DB0</text>
<text x="106.7" y="130.6">SDO</text>
<text x="106.7" y="133.1">SDI</text>
<text x="106.7" y="135.6">~{RD}</text>
<text x="106.7" y="143.3">~{CS}</text>
<text x="106.7" y="140.7">RS_SCL</text>
<text x="106.7" y="138.2">~{WR_RS}</text>
<text x="106.7" y="148.3">IOVCC</text>
<text x="106.7" y="145.8">TE</text>
<text x="106.7" y="153.4">VCI</text>
<text x="106.7" y="150.9">IOVCC</text>
<text x="106.7" y="156">GND</text>
<text x="106.7" y="161">TP_SDA</text>
<text x="106.7" y="158.5">TP_SCL</text>
<text x="106.7" y="166.1">TP_RES</text>
<text x="106.7" y="163.6">TP_IRQ</text>
<text x="106.7" y="171.2">GND</text>
<text x="106.7" y="168.7">GND</text>
<text x="106.7" y="173.7">GND</text>
</g>
<g font-size="1.8" fill="#008484">
<text x="49.1" y="22.5">+3.3V</text>
<text x="220.6" y="21.2">+3.3V</text>
<text x="45.7" y="33.9">R33</text>
<text x="151.1" y="32.6">SW1</text>
<text x="151.1" y="35.2">K2-1109SP-C4SA</text>
<text x="199.4" y="33.9">10k 10k 10k 10k 10k 10k</text>
<text x="199.4" y="31.3">R26 R27 R28 R29 R30 R31</text>
<text x="274.2" y="35.2">C15</text>
<text x="35.5" y="39">330</text>
<text x="45.7" y="36.4">100k</text>
<text x="47.5" y="41.5">G</text>
<text x="52.9" y="40" transform="rotate(-90 52.9 40)">S</text>
<text x="54.6" y="37.7">DMG2301L-7</text>
<text x="57.2" y="40.2">Q3</text>
<text x="100.3" y="41.5">J8</text>
<text x="100.3" y="39">Conn_01x50</text>
<text x="236.7" y="39">DAT2</text>
<text x="236.7" y="41.5">CD/DAT3</text>
<text x="249.8" y="38.7" transform="rotate(-90 249.8 38.7)">13</text>
<text x="254.9" y="38.7" transform="rotate(-90 254.9 38.7)">12</text>
<text x="274.5" y="37.7">10uF</text>
<text x="35.5" y="44">R32</text>
<text x="52.9" y="42.7" transform="rotate(-90 52.9 42.7)">D</text>
<text x="151.1" y="45.3">SW2</text>
<text x="151.1" y="47.9">K2-1109SP-C4SA</text>
<text x="236.7" y="44">CMD</text>
<text x="236.7" y="46.6">VDD</text>
<text x="257.8" y="47.9">Card1</text>
<text x="44.4" y="51.7">C18</text>
<text x="71" y="49.1">R1</text>
<text x="77.4" y="51.7">R2</text>
<text x="114.8" y="50.4">GND</text>
<text x="236.7" y="49.1">CLX</text>
<text x="236.7" y="51.7">VSS</text>
<text x="257.8" y="50.4">TF PUSH</text>
<text x="43.4" y="54.2">10uF</text>
<text x="58" y="59.3">+3.3V</text>
<text x="71.1" y="54.2">10</text>
<text x="77.4" y="56.7">10</text>
<text x="84.4" y="54.2">R11</text>
<text x="85" y="59.3">10</text>
<text x="92" y="56.7">R17</text>
<text x="151.1" y="56.7">SW3</text>
<text x="151.1" y="59.3">K2-1109SP-C4SA</text>
<text x="236.7" y="54.2">DAT0</text>
<text x="236.7" y="56.7">DAT1</text>
<text x="236.7" y="59.3">CD</text>
<text x="50" y="60.6">GND</text>
<text x="66.5" y="65.6">GND</text>
<text x="74.2" y="65.6">GND</text>
<text x="92.7" y="61.8">10</text>
<text x="249.8" y="60.5" transform="rotate(-90 249.8 60.5)">10</text>
<text x="254.9" y="60.5" transform="rotate(-90 254.9 60.5)">11</text>
<text x="75.6" y="69.4">10k</text>
<text x="151.1" y="68.2">SW4</text>
<text x="151.1" y="70.7">K2-1109SP-C4SA</text>
<text x="221.5" y="66.9">GND</text>
<text x="257" y="69.4">GND</text>
<text x="269.7" y="66.9">GND</text>
<text x="75.5" y="74.5">R40</text>
<text x="146.6" y="75.8">SW5</text>
<text x="137.1" y="78.3">GT-TC054C-H035-L1W</text>
<text x="151.7" y="82.1">2</text>
<text x="146.6" y="84.7">3</text>
<text x="149.2" y="84.7">4</text>
<text x="193" y="84.7">mholemholemholemhole</text>
<text x="195.6" y="86">H3</text>
<text x="200.7" y="86">H4</text>
<text x="205.7" y="86">H5</text>
<text x="210.8" y="86">H6</text>
<text x="137.1" y="93.6">GT-TC054C-H035-L1W</text>
<text x="146.6" y="91">SW6</text>
<text x="146.6" y="99.9">3</text>
<text x="149.2" y="99.9">4</text>
<text x="151.7" y="97.4">2</text>
<text x="213.9" y="97.4">GND</text>
<text x="137.1" y="107.5">GT-TC054C-H035-L1W</text>
<text x="146.6" y="105">SW7</text>
<text x="146.6" y="113.9">3</text>
<text x="149.2" y="113.9">4</text>
<text x="151.7" y="111.4">2</text>
<text x="90.7" y="127.9">GND</text>
<text x="163.1" y="127.9">GND</text>
<text x="28.8" y="139.3">+3.3V</text>
<text x="23.1" y="164.7">10uF</text>
<text x="24" y="162.2">C16</text>
<text x="35.8" y="164.7">10uF</text>
<text x="36.7" y="162.2">C17</text>
<text x="48.5" y="164.7">10uF</text>
<text x="49.4" y="162.2">C19</text>
<text x="61" y="164.7">100nF</text>
<text x="64.8" y="162.2">C20</text>
<text x="25.9" y="169.8">GND</text>
<text x="38.6" y="169.8">GND</text>
<text x="51.3" y="169.8">GND</text>
<text x="64" y="169.8">GND</text>
<text x="98.3" y="178.7">GND</text>
<text x="105.9" y="178.7">GND</text>
</g>
<g font-size="1.4" fill="#840000">
<text x="144.5" y="30.4" transform="rotate(-90 144.5 30.4)">3</text>
<text x="149.6" y="30.4" transform="rotate(-90 149.6 30.4)">1</text>
<text x="144.5" y="36.8" transform="rotate(-90 144.5 36.8)">4</text>
<text x="149.6" y="36.8" transform="rotate(-90 149.6 36.8)">2</text>
<text x="144.5" y="43.1" transform="rotate(-90 144.5 43.1)">3</text>
<text x="149.6" y="43.1" transform="rotate(-90 149.6 43.1)">1</text>
<text x="144.5" y="49.5" transform="rotate(-90 144.5 49.5)">4</text>
<text x="149.6" y="49.5" transform="rotate(-90 149.6 49.5)">2</text>
<text x="144.5" y="54.5" transform="rotate(-90 144.5 54.5)">3</text>
<text x="149.6" y="54.5" transform="rotate(-90 149.6 54.5)">1</text>
<text x="144.5" y="66" transform="rotate(-90 144.5 66)">3</text>
<text x="144.5" y="60.9" transform="rotate(-90 144.5 60.9)">4</text>
<text x="149.6" y="66" transform="rotate(-90 149.6 66)">1</text>
<text x="149.6" y="61" transform="rotate(-90 149.6 61)">2</text>
<text x="144.5" y="72.4" transform="rotate(-90 144.5 72.4)">4</text>
<text x="149.6" y="72.4" transform="rotate(-90 149.6 72.4)">2</text>
</g>
<g font-size="1.4" fill="#008484">
<text x="145.5" y="35.1" transform="rotate(-90 145.5 35.1)">4</text>
<text x="145.5" y="32.1" transform="rotate(-90 145.5 32.1)">3</text>
<text x="150.6" y="35.1" transform="rotate(-90 150.6 35.1)">2</text>
<text x="150.6" y="32.1" transform="rotate(-90 150.6 32.1)">1</text>
<text x="145.5" y="47.8" transform="rotate(-90 145.5 47.8)">4</text>
<text x="145.5" y="44.8" transform="rotate(-90 145.5 44.8)">3</text>
<text x="150.6" y="47.8" transform="rotate(-90 150.6 47.8)">2</text>
<text x="150.6" y="44.8" transform="rotate(-90 150.6 44.8)">1</text>
<text x="145.5" y="59.2" transform="rotate(-90 145.5 59.2)">4</text>
<text x="145.5" y="56.3" transform="rotate(-90 145.5 56.3)">3</text>
<text x="150.6" y="59.3" transform="rotate(-90 150.6 59.3)">2</text>
<text x="150.6" y="56.3" transform="rotate(-90 150.6 56.3)">1</text>
<text x="145.5" y="70.6" transform="rotate(-90 145.5 70.6)">4</text>
<text x="145.5" y="67.7" transform="rotate(-90 145.5 67.7)">3</text>
<text x="150.6" y="70.7" transform="rotate(-90 150.6 70.7)">2</text>
<text x="150.6" y="67.7" transform="rotate(-90 150.6 67.7)">1</text>
</g>
</svg>
